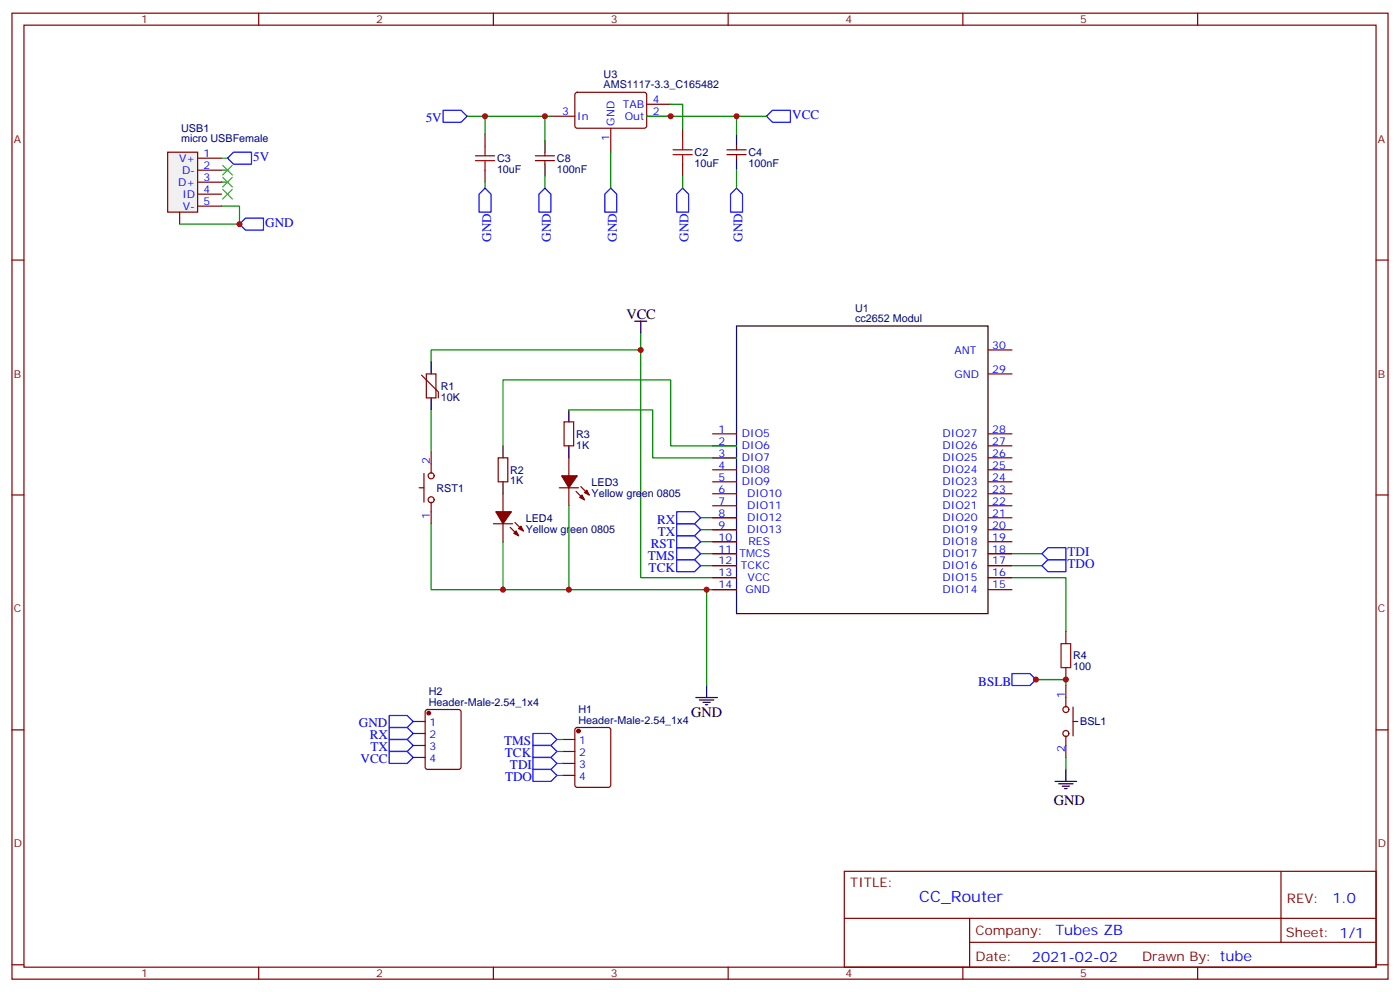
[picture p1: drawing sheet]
<svg xmlns="http://www.w3.org/2000/svg" width="412mm" height="292mm" viewBox="0 0 412 292" stroke-linecap="round" stroke-linejoin="round" font-family="sans-serif">
<g fill="none" stroke="#870000" stroke-width=".35">
<path d="M3.5 3.9h405.4v284.3h-405.4zM7.1 7.4h398.2v277.3h-398.2zM76.2 3.9v3.5M145.3 3.9v3.5M214.5 3.9v3.5M283.6 3.9v3.5M352.8 3.9v3.5M142.9 39.5v3.5M162.3 34.2h7M169.6 27.4l.4-.2h20.1l.4 .7-.1 9.4-.6 .4h-20l-.5-.7v-9.1zM179.9 37.7v7.1M190.5 34.2h7.1"/>
<path d="M190.5 30.7h7.1M201.1 37.7v3.6M142.9 50.1v3.5M157.7 45.9h5.6M157.7 47.3h5.6M160.5 44.8v1.1M160.5 47.3v1M201.1 48.3v3.6M214.1 44.1h5.7M214.1 45.5h5.7M217 43v1.1M217 45.5v1.1"/>
<path d="M3.5 76.6h3.6M405.3 76.6h3.6M3.5 145.7h3.6M405.3 145.7h3.6M3.5 214.8h3.6M405.3 214.8h3.6M248.7 256.5h156.6v28.2h-156.6zM377.3 256.5v20.9M248.7 270.3h156.5M285.6 277.4h119.6M285.6 270.3v14.1M3.5 284h3.6"/>
<path d="M76.2 284.7v3.5M145.3 284.7v3.5M214.5 284.7v3.5M283.6 284.7v3.5M352.8 284.7v3.5M405.3 284h3.6"/>
</g>
<path d="M217 39.5v3.5M160.5 41.3v3.5M160.5 48.3v3.6M217 46.6v3.5" fill="none" stroke="#000" stroke-width=".35"/>
<path d="M140.1 45.9h5.6M140.1 47.3h5.6M142.9 43v2.9M142.9 47.3v2.8M198.3 44.1h5.6M198.3 45.5h5.6M201.1 41.3v2.8M201.1 45.5v2.8" fill="none" stroke="#a10000" stroke-width=".35"/>
<path d="M130.5 32.5h5.3l1.8 1.7-1.8 1.8h-5.3zM227.5 32.5h5.3v3.5h-5.3l-1.7-1.8zM141.1 57.1l1.8-1.7 1.7 1.7v5.3h-3.5zM158.7 57.1l1.8-1.7 1.8 1.7v5.3h-3.6zM179.9 55.4l1.8 1.7v5.3h-3.5v-5.3zM201.1 55.4l1.7 1.7v5.3h-3.5v-5.3zM217 55.4l1.7 1.7v5.3h-3.5v-5.3z" fill="none" stroke="#00f" stroke-width=".35"/>
<path d="M137.6 34.2h24.7M142.9 34.2v5.3M160.5 34.2v7.1M190.5 34.2h35.3M197.6 30.7h3.5v7M217 34.2v5.3M142.9 53.6v1.8M160.5 51.9v3.5M179.9 44.8v10.6M201.1 51.9v3.5M217 50.1v5.3" fill="none" stroke="#008700" stroke-width=".35"/>
<path d="M49.4 44.8h8.8v17.6h-8.8z" fill="#f0f0f0" stroke="#870000" stroke-width=".35"/>
<g fill="none" stroke="#870000" stroke-width=".35">
<path d="M58.2 46.6h7.1M58.2 50.1h7.1M58.2 53.6h7.1M58.2 57.1h7.1M52.9 62.4v3.6M58.2 60.7h7.1M124.2 110.4l4.9 5v1.7M125.6 110.1h2.8v7h-2.8zM291 110.1h7.1M291 103h7.1M124.9 139.3v8.5M127 133v6.3"/>
<path d="M146.8 134.8h2.8v7h-2.8zM166.2 124.2h2.8v7h-2.8zM167.6 134.8v5.3M209.9 127.7h7.1M209.9 131.2h7.1M209.9 134.8h7.1M209.9 138.3h7.1M291 127.7h7.1M291 131.2h7.1M291 134.8h7.1M291 138.3h7.1M123.5 143.6h1.4"/>
<path d="M127 147.8v6.4M145.3 154.2h5.7M148.2 145.3v5.3M148.2 154.2v5.3M150.3 155.2l2.5 2.5M151.7 153.8l2.5 2.5M164.7 143.6h5.7M167.6 143.6v5.3M169.7 144.6l2.5 2.5M171.1 143.2l2.5 2.5M209.9 141.8h7.1M209.9 145.3h7.1"/>
<path d="M209.9 148.9h7.1M209.9 152.4h7.1M209.9 155.9h7.1M209.9 159.5h7.1M291 141.8h7.1M291 145.3h7.1M291 148.9h7.1M291 152.4h7.1M291 155.9h7.1M291 159.5h7.1M209.9 163h7.1M209.9 166.5h7.1"/>
<path d="M209.9 170h7.1M209.9 173.6h7.1M291 163h7.1M291 166.5h7.1M291 170h7.1M291 173.6h7.1M314 185.9v3.5M314 196.5v3.5M121.7 212.4h3.5M121.7 215.9h3.5M121.7 219.4h3.5M125.5 209.1l.4-.3h9.2l.7 .5v16.5l-.4 .6-9.5 .1-.6-.5-.1-16.4z"/>
<path d="M165.8 217.7h3.5M169.6 214.3l.4-.2h9.2l.7 .5v16.5l-.4 .6-9.5 .1-.6-.5-.1-16.5zM314 201.8v6.3M314 216.6v6.4M316.1 212.4h1.4M316.1 208.1v8.5M121.7 223h3.5M165.8 221.2h3.5M165.8 224.7h3.5M165.8 228.2h3.5"/>
<circle cx="127" cy="147.1" r=".88"/>
<circle cx="127" cy="140.1" r=".88"/>
<circle cx="314" cy="208.8" r=".88"/>
<circle cx="314" cy="215.9" r=".88"/>
</g>
<g fill="none" stroke="#008700" stroke-width=".35">
<path d="M65.3 46.6h1.7M65.3 50.1h1.7M65.3 53.6h1.7M65.3 60.7h5.3v5.3h-17.7M188.7 98.1v71.9h28.3M188.7 103h-61.7v3.5M127 120.6v12.4M148.2 131.2v-19.4h49.4v19.4h19.4M167.6 120.6h24.7v14.2h24.7M127 154.2v19.4h81.1v28.2M148.2 159.5v14.1M167.6 148.9v24.7"/>
<path d="M206.4 159.5h10.6M206.4 155.9h10.6M206.4 152.4h10.6M206.4 166.5h10.6M206.4 163h10.6M208.1 173.6h8.9M291 170h23v15.9M291 166.5h15.9M291 163h15.9M164 217.7h1.8M314 200h-8.8h8.8v1.8M164 228.2h1.8"/>
<path d="M164 224.7h1.8M164 221.2h1.8M314 223v3.5"/>
</g>
<g fill="none" stroke="#00f" stroke-width=".35">
<path d="M67 46.6l1.8-1.8h5.3v3.5h-5.3zM70.6 66l1.7-1.8h5.3v3.5h-5.3zM199.3 157.7h5.3l1.8 1.8-1.8 1.7h-5.3zM199.3 154.2h5.3l1.8 1.7-1.8 1.8h-5.3zM199.3 150.6h5.3l1.8 1.8-1.8 1.8h-5.3zM199.3 161.2h5.3l1.8 1.8-1.8 1.7h-5.3zM199.3 164.7h5.3l1.8 1.8-1.8 1.8h-5.3zM306.9 163l1.8-1.8h5.3v3.5h-5.3zM306.9 166.5l1.8-1.8h5.3v3.6h-5.3zM298.1 198.3h5.3l1.8 1.7-1.8 1.8h-5.3zM114.7 210.6h5.2l1.8 1.8-1.8 1.7h-5.2zM114.7 214.1h5.2l1.8 1.8-1.8 1.8h-5.2z"/>
<path d="M114.7 217.7h5.2l1.8 1.7-1.8 1.8h-5.2zM157 219.4h5.3l1.7 1.8-1.7 1.8h-5.3zM157 215.9h5.3l1.7 1.8-1.7 1.7h-5.3zM114.7 221.2h5.2l1.8 1.8-1.8 1.7h-5.2zM157 223h5.3l1.7 1.7-1.7 1.8h-5.3zM157 226.5h5.3l1.7 1.7-1.7 1.8h-5.3z"/>
</g>
<path d="M65.6 48.7l2.8 2.8M65.6 52.2l2.8 2.8M65.6 55.7l2.8 2.9M68.4 48.7l-2.8 2.8M68.4 52.2l-2.8 2.8M68.4 55.7l-2.8 2.9" fill="none" stroke="#3c3" stroke-width=".35"/>
<g fill="none" stroke="#000" stroke-width=".35">
<path d="M187 94.5h3.5M188.7 94.5v3.6M217 96h74v84.6h-74zM127 106.5v3.6M127 117.1v3.5M148.2 131.2v3.6M167.6 120.6v3.6M167.6 131.2v3.6M148.2 141.8v3.5M205 205.3h6.3M206 206h4.3M207.1 206.7h2.1"/>
<path d="M207.8 207.4h.7M208.1 201.8v3.5M310.8 230h6.3M311.9 230.7h4.2M312.9 231.4h2.1M313.6 232.1h.7M314 226.5v3.5"/>
</g>
<path d="M312.6 189.4h2.8v7.1h-2.8z" fill="none" stroke="#a10000" stroke-width=".35"/>
<g fill="#870000" stroke="#870000" stroke-width=".35">
<path d="M170.7 146.4l.7-.7 .8 1.4z"/>
<path d="M172.9 144.3l.7 1.4-1.4-.7z"/>
<path d="M165.5 140.1h4.5l-2.4 3.5z"/>
<path d="M151.3 157l.7-.7 .8 1.4z"/>
<path d="M152.8 155.6l.7-.7 .7 1.4z"/>
<path d="M146 150.6h4.6l-2.4 3.6z"/>
<circle cx="170.4" cy="215.2" r=".53"/>
<circle cx="126.3" cy="209.9" r=".53"/>
</g>
<g fill="#c00">
<circle cx="142.9" cy="34.2" r=".88"/>
<circle cx="160.5" cy="34.2" r=".88"/>
<circle cx="217" cy="34.2" r=".88"/>
<circle cx="197.6" cy="34.2" r=".88"/>
<circle cx="70.6" cy="66" r=".88"/>
<circle cx="314" cy="200" r=".88"/>
<circle cx="305.2" cy="200" r=".88"/>
<circle cx="148.2" cy="173.6" r=".88"/>
<circle cx="167.6" cy="173.6" r=".88"/>
<circle cx="188.7" cy="103" r=".88"/>
<circle cx="208.1" cy="173.6" r=".88"/>
</g>
<text font-size="4.6" fill="#00f" x="270.8" y="265.5">CC_Router</text>
<g font-size="4.2">
<text x="184.5" y="93.8">VCC</text>
<text x="203.6" y="211">GND</text>
<text x="310.4" y="237.1">GND</text>
</g>
<g font-size="4.2" fill="#00f">
<text x="392.5" y="265.7">1.0</text>
<text x="310.9" y="275.3">Tubes ZB</text>
<text x="304" y="283.1">2021-02-02</text>
</g>
<g font-size="3.9" fill="#00f">
<text x="125.4" y="36">5V</text>
<text x="233.4" y="35">VCC</text>
<text x="74.6" y="47.3">5V</text>
<text x="78.1" y="66.7">GND</text>
<text x="144.6" y="71.1" transform="rotate(-90 144.6 71.1)">GND</text>
<text x="162.3" y="71.1" transform="rotate(-90 162.3 71.1)">GND</text>
<text x="181.7" y="71.1" transform="rotate(-90 181.7 71.1)">GND</text>
<text x="202.8" y="71.1" transform="rotate(-90 202.8 71.1)">GND</text>
<text x="218.7" y="71.1" transform="rotate(-90 218.7 71.1)">GND</text>
<text x="193.6" y="154.2">RX</text>
<text x="191.7" y="161.2">RST</text>
<text x="193.8" y="157.7">TX</text>
<text x="190.8" y="164.7">TMS</text>
<text x="314.5" y="163.7">TDI</text>
<text x="314.5" y="167.2">TDO</text>
<text x="191.1" y="168.3">TCK</text>
<text x="288.2" y="201.8">BSLB</text>
<text x="105.7" y="214.1">GND</text>
<text x="108.9" y="217.7">RX</text>
<text x="109.1" y="221.2">TX</text>
<text x="148.5" y="219.4">TMS</text>
<text x="106.2" y="224.7">VCC</text>
<text x="148.7" y="223">TCK</text>
<text x="150.2" y="226.4">TDI</text>
<text x="148.8" y="230">TDO</text>
</g>
<g font-size="3.9" fill="#800">
<text x="250.5" y="261.1">TITLE:</text>
<text x="379.1" y="265.7">REV:</text>
<text x="287.4" y="275.3">Company:</text>
<text x="378.7" y="275.9">Sheet: 1/1</text>
<text x="287.4" y="282.9">Date:</text>
<text x="336.4" y="283">Drawn By: tube</text>
</g>
<g font-size="3.2" fill="#800">
<text x="41.6" y="6.9">1</text>
<text x="110.8" y="6.9">2</text>
<text x="179.9" y="6.9">3</text>
<text x="249.1" y="6.9">4</text>
<text x="318.2" y="6.9">5</text>
<text x="4.1" y="42">A</text>
<text x="405.9" y="42">A</text>
<text x="4.1" y="111.1">B</text>
<text x="405.9" y="111.1">B</text>
<text x="4.1" y="180.3">C</text>
<text x="405.9" y="180.3">C</text>
<text x="4.1" y="249.4">D</text>
<text x="405.9" y="249.4">D</text>
<text x="41.6" y="287.7">1</text>
<text x="110.8" y="287.7">2</text>
<text x="179.9" y="287.7">3</text>
<text x="249.1" y="287.7">4</text>
<text x="318.2" y="287.7">5</text>
</g>
<g font-size="3.2" fill="#000080">
<text x="177.8" y="22.8">U3</text>
<text x="177.8" y="26">AMS1117-3.3_C165482</text>
<text x="53.4" y="41.8">micro USBFemale</text>
<text x="53.4" y="38.7">USB1</text>
<text x="146.4" y="47.6">C3</text>
<text x="164" y="47.6">C8</text>
<text x="204.6" y="45.9">C2</text>
<text x="220.5" y="45.9">C4</text>
<text x="146.4" y="50.9">10uF</text>
<text x="164" y="50.9">100nF</text>
<text x="204.6" y="49.1">10uF</text>
<text x="220.5" y="49.1">100nF</text>
<text x="251.9" y="94.9">cc2652 Modul</text>
<text x="251.9" y="91.7">U1</text>
<text x="129.8" y="117.9">10K</text>
<text x="129.8" y="114.7">R1</text>
<text x="169.7" y="128.9">R3</text>
<text x="169.7" y="132">1K</text>
<text x="150.3" y="142.6">1K</text>
<text x="150.3" y="139.4">R2</text>
<text x="174.3" y="143">LED3</text>
<text x="128.6" y="144.7">RST1</text>
<text x="174.3" y="146.2">Yellow green 0805</text>
<text x="154.9" y="153.6">LED4</text>
<text x="154.9" y="156.7">Yellow green 0805</text>
<text x="316.1" y="197.3">100</text>
<text x="316.1" y="194.1">R4</text>
<text x="126.3" y="207.8">Header-Male-2.54_1x4</text>
<text x="126.3" y="204.7">H2</text>
<text x="170.4" y="209.9">H1</text>
<text x="170.4" y="213.1">Header-Male-2.54_1x4</text>
<text x="318.2" y="213.5">BSL1</text>
</g>
<g font-size="3.2" fill="#00f">
<text x="165.6" y="33.9">3</text>
<text x="170" y="35.3">In</text>
<text x="183.5" y="31.8">TAB</text>
<text x="184" y="35.3">Out</text>
<text x="192.3" y="33.9">2</text>
<text x="192.3" y="30.3">4</text>
<text x="179.6" y="41.5" transform="rotate(-90 179.6 41.5)">1</text>
<text x="181" y="37" transform="rotate(-90 181 37)">GND</text>
<text x="52.7" y="47.6">V+</text>
<text x="60" y="46.2">1</text>
<text x="53.6" y="51.2">D-</text>
<text x="60" y="49.7">2</text>
<text x="60" y="53.3">3</text>
<text x="52.5" y="54.7">D+</text>
<text x="53.7" y="58.2">ID</text>
<text x="60" y="56.8">4</text>
<text x="53.9" y="61.7">V-</text>
<text x="60" y="60.3">5</text>
<text x="281.2" y="104.1">ANT</text>
<text x="292.3" y="102.7">30</text>
<text x="281.2" y="111.1">GND</text>
<text x="292.3" y="109.7">29</text>
<text x="211.7" y="127.4">1</text>
<text x="211.7" y="130.9">2</text>
<text x="218.5" y="128.8">DIO5</text>
<text x="277.6" y="128.8">DIO27</text>
<text x="292.3" y="130.9">27</text>
<text x="292.3" y="127.4">28</text>
<text x="126.6" y="136.5" transform="rotate(-90 126.6 136.5)">2</text>
<text x="211.7" y="134.4">3</text>
<text x="211.7" y="137.9">4</text>
<text x="218.5" y="132.3">DIO6</text>
<text x="218.5" y="135.8">DIO7</text>
<text x="277.6" y="135.8">DIO25</text>
<text x="277.6" y="132.3">DIO26</text>
<text x="292.3" y="137.9">25</text>
<text x="292.3" y="134.4">26</text>
<text x="211.7" y="141.5">5</text>
<text x="218.5" y="139.3">DIO8</text>
<text x="218.5" y="142.9">DIO9</text>
<text x="277.6" y="142.9">DIO23</text>
<text x="277.6" y="139.3">DIO24</text>
<text x="292.3" y="141.5">24</text>
<text x="211.7" y="145">6</text>
<text x="211.7" y="148.5">7</text>
<text x="220.1" y="146.4">DIO10</text>
<text x="220.1" y="149.9">DIO11</text>
<text x="277.6" y="149.9">DIO21</text>
<text x="277.6" y="146.4">DIO22</text>
<text x="292.3" y="148.5">22</text>
<text x="292.3" y="145">23</text>
<text x="126.6" y="152.7" transform="rotate(-90 126.6 152.7)">1</text>
<text x="211.7" y="152">8</text>
<text x="211.7" y="155.6">9</text>
<text x="220.1" y="153.5">DIO12</text>
<text x="277.6" y="153.5">DIO20</text>
<text x="292.3" y="155.6">20</text>
<text x="292.3" y="152">21</text>
<text x="211.7" y="159.1">10</text>
<text x="220.1" y="157">DIO13</text>
<text x="220.5" y="160.5">RES</text>
<text x="277.6" y="160.5">DIO18</text>
<text x="277.6" y="157">DIO19</text>
<text x="292.3" y="159.1">19</text>
<text x="211.7" y="162.6">11</text>
<text x="211.7" y="166.2">12</text>
<text x="217.8" y="164">TMCS</text>
<text x="218.2" y="167.6">TCKC</text>
<text x="277.6" y="167.6">DIO16</text>
<text x="277.6" y="164">DIO17</text>
<text x="292.3" y="166.2">17</text>
<text x="292.3" y="162.6">18</text>
<text x="211.7" y="169.7">13</text>
<text x="211.7" y="173.2">14</text>
<text x="220.2" y="171.1">VCC</text>
<text x="277.6" y="171.1">DIO15</text>
<text x="292.3" y="173.2">15</text>
<text x="292.3" y="169.7">16</text>
<text x="219.6" y="174.6">GND</text>
<text x="277.6" y="174.6">DIO14</text>
<text x="313.6" y="205.3" transform="rotate(-90 313.6 205.3)">1</text>
<text x="126.5" y="213.8">1</text>
<text x="126.5" y="217.3">2</text>
<text x="126.5" y="220.8">3</text>
<text x="170.6" y="219.1">1</text>
<text x="313.6" y="221.4" transform="rotate(-90 313.6 221.4)">2</text>
<text x="126.5" y="224.4">4</text>
<text x="170.6" y="222.6">2</text>
<text x="170.6" y="226.1">3</text>
<text x="170.6" y="229.7">4</text>
</g>
</svg>
